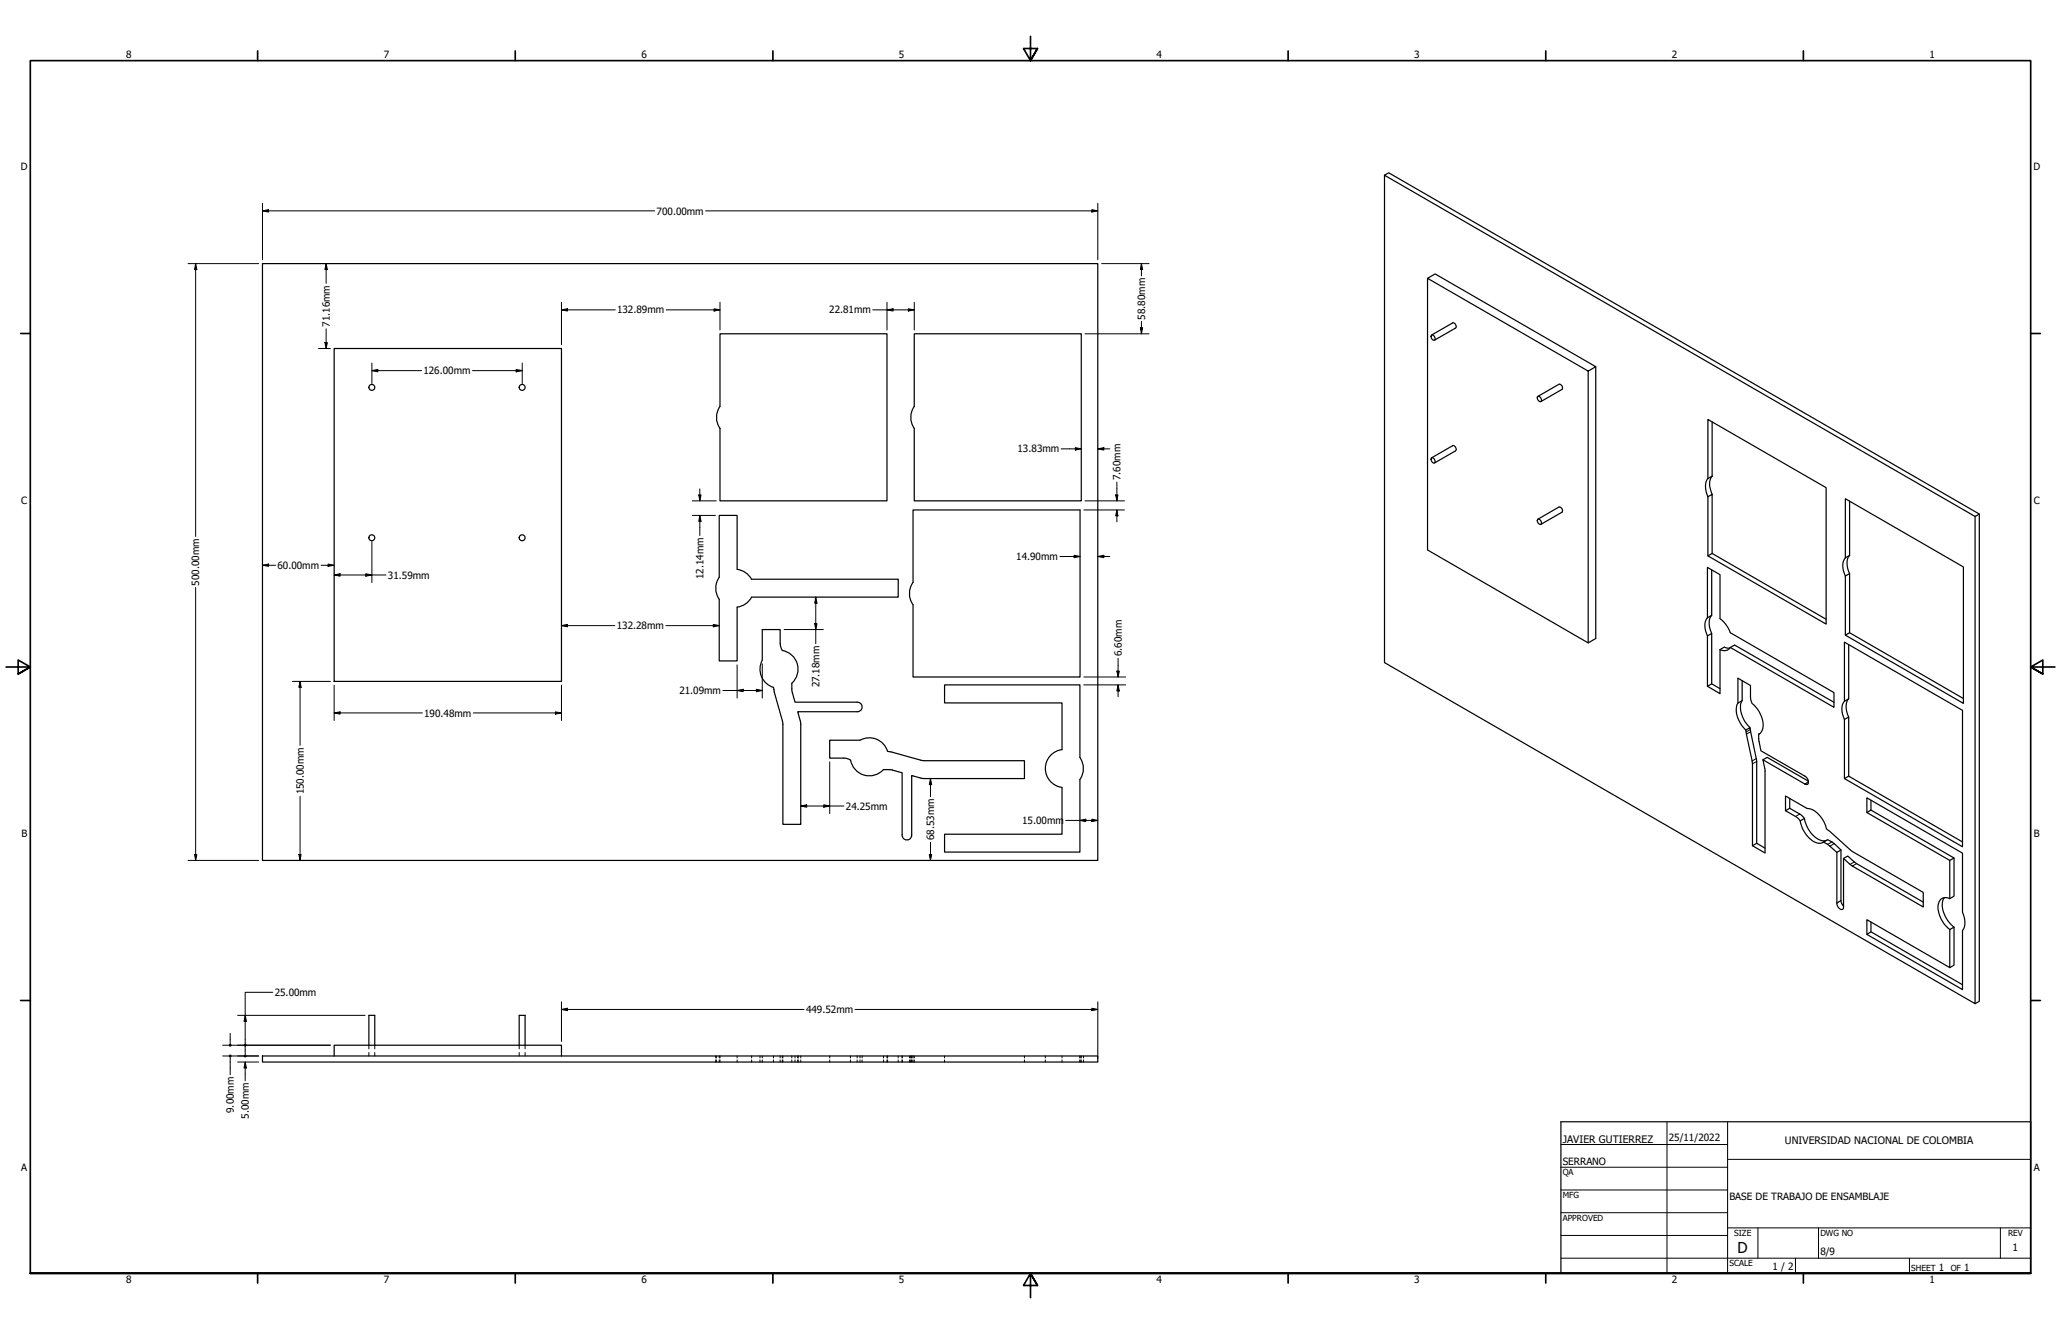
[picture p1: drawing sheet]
<svg xmlns="http://www.w3.org/2000/svg" width="864mm" height="559mm" viewBox="0 0 864 559" stroke-linecap="round" stroke-linejoin="round" font-family="sans-serif">
<!-- layer: Visible (ANSI) -->
<g fill="none" stroke="#000" stroke-width=".51">
<path d="M580.1 73.4l247.5 142.9v204.1l-247.5-142.8zM580.1 73.4l1.8-1 247.5 142.9-1.8 1M110 110.4h350v250h-350zM598.2 116.6l3.1-1.9 67.4 38.9-3.2 1.8zM598.2 116.6v113.8l67.3 38.9M301.7 139.8h70v70h-70v-30.3a8.1 8.1 0 0 1 0-9.3zM383.1 139.8h70v70h-70v-30.3a8.1 8.1 0 0 1 0-9.3zM140 146h95.3v139.4h-95.3zM599.9 140.3a1.29 1.29 0 0 1 1.2 .8 1.29 1.29 0 0 1-.3 1.5l-.9-.8-.3-.9zM599.9 140.3l8.8-5a1.43 1.43 0 0 1 1.2 2.1l-8.8 5.1M668.7 153.6v113.9l-3.2 1.8v-113.9M644.2 166.2a1.28 1.28 0 0 1 1.5 .5 1.28 1.28 0 0 1 0 1.5l-.7-.1-.6-.6z"/>
<path d="M644.4 166.1l8.8-5.1a1.43 1.43 0 0 1 1.3 2.1l-8.8 5.1M717.4 176.7v22.8M599.9 191.8a1.29 1.29 0 0 1 1.2 .8 1.29 1.29 0 0 1-.3 1.4l-.9-.8-.3-.9zM599.9 191.8l8.8-5.1a1.43 1.43 0 0 1 1.2 2.1l-8.8 5.1M717.4 199.5a7.1 7.1 0 0 0 0 7.6M717.4 199.5l-1.8 1M382.6 213.6h70v70h-70v-30.3a7.9 7.9 0 0 1 0-9.3zM644.4 217.5a1.43 1.43 0 0 1 1.3 2.1 1.43 1.43 0 0 1-1.3-2.1zM644.4 217.5l8.8-5.1a1.43 1.43 0 0 1 1.3 2.2l-8.8 5M715.6 200.5v-24.8l49.6 28.6v57.1l-49.6-28.5v-24.8M715.6 200.5a7.5 7.5 0 0 0 0 7.6M715.6 208.1l1.8-1v24.7l-1.8 1.1"/>
<path d="M775 209.9v22.8M829.4 215.3v204.1l-1.8 1M308.9 238.4v-22.5h-7.5v25.9a8.1 8.1 0 0 0 0 9.3v25.8h7.5v-22.6M308.9 238.5a8 8 0 0 1 6 4.2M717.2 238.7v19l-1.7 1.1M717.4 231.8l47.8 27.6M773.2 233.7v-24.8l49.5 28.6v57.1l-49.5-28.5v-24.8M773.2 233.7a7.1 7.1 0 0 0 0 7.6M775 232.7a7.1 7.1 0 0 0 0 7.6M775 232.7l-1.8 1M314.9 250.1a8 8 0 0 1-6 4.2M315 242.6h61.4v7.5h-61.4"/>
<path d="M715.5 258.8a7.1 7.1 0 0 0 0 7.6M715.5 258.8v-21.1l5.2 3v18.4l2.2 2.2 2.1 3.7 43.5 25.1v6.2l-43.5-25.1M717.2 257.7a7.1 7.1 0 0 0 0 7.7M773.2 241.3l1.8-1v24.7l-1.8 1.1M319.4 276.4v-12.7h7.5v5.9l.3 1.5a2.26 2.26 0 0 0 2.3 1.9 8 8 0 0 1 2.3 13.2M319.5 276.5a8 8 0 0 0 4.6 11.5l.4 1.9M715.5 266.4v21.1l5.2 3.1v-18.5M715.5 266.4l1.7-1v21l-1.7 1.1M724.9 271.5l-2.4-.4-1.8 1M725 271.2l-1.4 1.2-1.4 .1-1.5-.4M725 271.2l1.8-1 41.7 24M774.6 270v22.7l-1.7 1.1"/>
<path d="M775 265l47.7 27.6M324.4 289.9l3.6 13.1v42.3h7.5v-41.9l-1.2-5.3h24.9M331.8 286.3v2.4M331.8 288.6l1.3 5.5h26.1M359.1 294.1a2 2 0 0 1 2.2 2 2 2 0 0 1-2.2 2M717.2 286.4l3.5 2.1M728.2 294.5v-10.4l5.3 3v4.9a5 5 0 0 0 2.2 4.2 10.6 10.6 0 0 1 2.7 9.8l-.8 1.2-.7 .3M728.2 294.5a9.3 9.3 0 0 0 1.8 9.6l1.5 1.7M730 285.1v8.4l-1.8 1M730 293.5a9.6 9.6 0 0 0 2.5 10.5l.8 .8M772.9 293.8v-24.8l49.4 28.6v57.1l-49.4-28.6v-24.7M772.9 293.8a7.1 7.1 0 0 0 0 7.6"/>
<path d="M774.6 292.7a7.1 7.1 0 0 0 0 7.7M356.4 318.4a8 8 0 0 0 5.6 6.3 8 8 0 0 0 8.2-2.3M372.9 314.9l.9 .2M372.9 314.9l-1-.2a8 8 0 0 0-11.5-4.6h-12.7v7.5h6.4l2.3 .8M373.8 315.1l13.1 3.5h42.4v7.5h-42l-5.3-1.2v24.9a2 2 0 0 1-2 2.1 2 2 0 0 1-2-2.2v-26l-5.4-1.3M452.5 317.3a8 8 0 0 1 0 9.3M452.5 317.2v-30.3h-56.7v7.5h49.2v19.6a8 8 0 0 0-7 7.9 8 8 0 0 0 7 7.9M731.5 305.8l2.8 14.2v34.3l5.3 3v-34.8l-.9-4.2 17.6 10.1M731.5 305.8l1.8-1 2.8 14.2v34.3l-1.8 1M736.9 307.5l.1 2.6 .9 4.4 18.4 10.6a2.45 2.45 0 0 1 1.1 3.4l-1.1-.1M737.4 307.3l-.5 .2M738.7 318.3l1.8-1.1 17.2 10"/>
<path d="M772.9 301.4l1.7-1v24.7l-1.7 1M370.2 322.4h2.4M452.5 326.6v30.3h-56.7v-7.5h49.2v-19.5M749.9 334.5v4.1l-1.7 1M749.9 338.6l4.9 2.8 1.3 1.4M757.8 327.5l-1.5 .9M774.6 325.1l47.7 27.6M784 335.3v4l-1.7 1.1M784 339.3l34.8 20.1-1.8 1M736.1 353.3l3.5 2M756.1 342.8a11 11 0 0 0 7.9 9.4l1.5-.2M756.1 342.8l-1.8 1.1"/>
<path d="M764.1 352.7a5.1 5.1 0 0 1-6.2-1.8l-2.1-2.8-1.3-3.2a3.7 3.7 0 0 0-2.2-2.9l-4.1-2.4v-6.2l9 5.2a9.8 9.8 0 0 1 7.8 7.5l.3 1.1 10.9 9.5 29.7 17.1v6.1l-29.7-17.1-3.7-3.2v20.3a.9 .9 0 0 1-.5 1.1 .9 .9 0 0 1-1.1-.3l-.8-.8-.4-1.6M764.1 352.7a18.2 18.2 0 0 1 5.6 4.4v21.2M764.1 352.7l1.8-1a17.3 17.3 0 0 1 5.5 4.3l-1.7 1.1M771.4 356v21.3l-1.7 1M772.5 359.6l1.8-1 3.6 3.2 28 16.1M818.8 359.4v16l-1.8 1M771.4 377.3l.2 .9 .9 1.3M814.7 376a9 9 0 0 0 1.7 9.9l2.4 2.5M817 376.4v-16l-34.7-20v-6.2l40 23.2v24.7a7.5 7.5 0 0 1 0 7.7v24.7l-40-23.1v-6.1l34.7 20v-15.9M817 376.4a3.3 3.3 0 0 0-3.5 0 3.3 3.3 0 0 0-1.5 3.1 12.6 12.6 0 0 0 5 9.9M784 386.3v4l-1.7 1.1M784 390.3l38.3 22.2"/>
<path d="M817 389.4l1.8-1v15.9l-1.8 1M154.6 437.8v-12.5h2.4v12.5M217.6 437.8v-12.5h2.4v12.5M110 442.3h350v2.6h-350zM140 442.3v-4.5h95.3v4.5"/>
<circle cx="155.8" cy="162.3" r="1.24"/>
<circle cx="218.8" cy="162.3" r="1.24"/>
<circle cx="155.8" cy="225.3" r="1.24"/>
<circle cx="218.8" cy="225.3" r="1.24"/>
</g>
<!-- layer: Oculto (ANSI) -->
<g fill="none" stroke="#000" stroke-width=".42">
<path d="M154.6 437.8v1.6M157 437.8v1.6M217.6 437.8v1.6M220 437.8v1.6M154.6 440.9v1.4M157 440.9v1.4M217.6 440.9v1.4M220 440.9v1.4M299.9 442.3v.9M299.9 444v.9M300.2 442.3v.9M300.2 444v.9"/>
<path d="M301.4 442.3v.9M301.4 444v.9M301.7 442.3v.9M301.7 444v.9M308.9 442.3v.9M308.9 444v.9M315 442.3v.9M315 444v.9M318.5 442.3v.9M318.5 444v.9M319.4 442.3v.9M319.4 444v.9"/>
<path d="M324.1 442.3v.9M324.1 444v.9M326.9 442.3v.9M326.9 444v.9M327.8 442.3v.9M327.8 444v.9M328 442.3v.9M328 444v.9M331.8 442.3v.9M331.8 444v.9M333.1 442.3v.9M333.1 444v.9"/>
<path d="M334.3 442.3v.9M334.3 444v.9M334.5 442.3v.9M334.5 444v.9M335.5 442.3v.9M335.5 444v.9M347.7 442.3v.9M347.7 444v.9M356.4 442.3v.9M356.4 444v.9M359.2 442.3v.9M359.2 444v.9"/>
<path d="M360.4 442.3v.9M360.4 444v.9M361.3 442.3v.9M361.3 444v.9M370.2 442.3v.9M370.2 444v.9M371.7 442.3v.9M371.7 444v.9M371.9 442.3v.9M371.9 444v.9M376.4 442.3v.9M376.4 444v.9"/>
<path d="M378 442.3v.9M378 444v.9M381.1 442.3v.9M381.1 444v.9M381.6 442.3v.9M381.6 444v.9M382 442.3v.9M382 444v.9M382.6 442.3v.9M382.6 444v.9M383.1 442.3v.9M383.1 444v.9"/>
<path d="M395.8 442.3v.9M395.8 444v.9M429.3 442.3v.9M429.3 444v.9M438 442.3v.9M438 444v.9M445 442.3v.9M445 444v.9M452.5 442.3v.9M452.5 444v.9M453.1 442.3v.9M453.1 444v.9"/>
<path d="M454 442.3v.9M454 444v.9"/>
</g>
<!-- layer: Visible fina (ANSI) -->
<path d="M733.4 305.6l-1.8 1M733.6 306.5l-1.8 1M735.9 317.8l-1.7 1M736.1 319l-1.8 1M754.1 341l-1.8 1M767.6 352.7l-1.8 1M768.5 353.4l-1.7 1.1M777 361.1l-1.8 1M777.9 361.8l-1.7 1" fill="none" stroke="#000" stroke-width=".42"/>
<!-- layer: Borde (ANSI) -->
<g fill="none" stroke="#000" stroke-width=".7">
<path d="M431.8 15.2v10.2l-2.9-5.1h5.8l-2.9 5.1 2.9-5.1M107.9 21.3v4.1M215.9 21.3v4.1M323.8 21.3v4.1M539.8 21.3v4.1M647.7 21.3v4.1M755.6 21.3v4.1M8.6 139.7h4.1M850.9 139.7h4.1M2.5 279.4h10.2l-5.1-2.9v5.8l5.1-2.9-5.1 2.9M861.1 279.4h-10.2l5.1-2.9v5.8l-5.1-2.9 5.1 2.9M8.6 419.1h4.1"/>
<path d="M850.9 419.1h4.1M12.7 533.4v-508h838.2v508h-838.2h838.2M107.9 533.4v4.1M215.9 533.4v4.1M323.8 533.4v4.1M434.7 538.5l-2.9-5.1 2.9 5.1h-5.8l2.9-5.1v10.2M539.8 533.4v4.1M647.7 533.4v4.1M755.6 533.4v4.1"/>
</g>
<path d="M654 469.9h196.9v63.5h-196.9z" fill="none" stroke="#000" stroke-width=".51"/>
<g fill="none" stroke="#000" stroke-width=".42">
<path d="M654 479.4h69.9M698.5 469.9v63.5M723.9 469.9v63.5M654 488.9h69.9M654 498.5h69.9M723.9 485.6h127M654 508h69.9M654 517.5h69.9M723.9 514.3h127M736.6 514.3v12.7M762 514.3v12.7M838.2 514.3v12.7"/>
<path d="M654 527h196.9M752.3 527v6.4M800.1 527v6.4"/>
</g>
<!-- layer: Cota (ANSI) -->
<g fill="none" stroke="#000" stroke-width=".42">
<path d="M110 88.3l2.5-.5v1zM110 88.3h164.3M110 85.2v23.6M295.7 88.3h164.3M457.5 87.8l2.5 .5-2.5 .5zM460 85.2v23.6M78.8 110.4h29.6M82 110.4l.5 2.5h-1zM82 110.4v114.3M136.7 110.4l.5 2.5h-1.1zM136.7 110.4v8.3M461.6 110.4h19.9"/>
<path d="M478.3 110.4l.5 2.5h-1zM478.3 110.4v5.2M136.7 137.7v8.3M235.3 129.8l2.4-.5v1zM235.3 126.6v17.8M235.3 129.8h22.5M279.1 129.8h22.6M299.2 129.3l2.5 .5-2.5 .5zM301.7 126.6v11.6M365.7 129.8h17.4M371.7 129.8l2.5-.5v1zM371.7 126.6v11.6"/>
<path d="M380.6 129.3l2.5 .5-2.5 .5zM383.1 126.6v11.6M454.7 139.8h26.8M477.8 137.3h1l-.5 2.5zM478.3 134.6v5.2M133.5 146h4.9M136.1 143.5h1.1l-.5 2.5zM155.8 155.3l2.5-.6v1.1zM155.8 152.1v8.6M155.8 155.3h20.9M198 155.3h20.8M216.3 154.7l2.5 .6-2.5 .5z"/>
<path d="M218.8 152.1v8.6M444.6 188h8.5M450.6 187.5l2.5 .5-2.5 .5zM460 188l2.5-.5v1zM460 188h5M290.1 209.8h10M290.1 215.9h9.7M292.8 207.3h1l-.6 2.5zM293.2 215.9l.6 2.5h-1zM293.2 204.8v5M293.2 215.9v8.4M454.2 213.6h17"/>
<path d="M454.7 209.8h16.5M467.5 207.3h.9l-.4 2.5zM468 213.6l.4 2.5h-.9zM468 201.9v7.9M468 213.6v5M110 236.8l2.5-.5v.9zM110 236.8h5.5M134.6 236.8h5.4M137.5 236.3l2.5 .5-2.5 .4zM155.8 226.9v17.1M444.1 233.1h8.5M450.1 232.6l2.5 .5-2.5 .5z"/>
<path d="M460 233.1l2.5-.5v1zM460 233.1h5M82 246.1v114.3M140 240.9l2.5-.6v1.1zM140 240.9h21.7M153.3 240.3l2.5 .6-2.5 .5zM341.8 250.1l.5 2.6h-.9zM341.8 250.1v19.6M235.3 262.1l2.4-.5v1zM235.3 262.1h22.3M279 262.1h22.4M298.9 261.6l2.5 .5-2.5 .5z"/>
<path d="M308.9 278.5v13.9M319.4 278.1v14.3M328.5 263.7h16.5M341.4 261.2h.9l-.5 2.5zM468.5 275.7v7.9M122.6 285.4h15.8M125.7 285.4l.5 2.5h-1zM125.7 285.4v26.8M140 298.6l2.5-.4v.9zM140 298.6h37M140 287v14.8M198.3 298.6h37"/>
<path d="M232.7 298.2l2.6 .4-2.6 .5zM235.3 287v14.8M302.9 289.2h16.5M308.9 289.2l2.5-.5v1.1zM316.9 288.7l2.5 .5-2.5 .6zM454.1 286.9h17.6M454.2 283.6h17.5M468 281.1h1l-.5 2.5zM468.5 286.9l.5 2.5h-1zM468.5 286.9v5M347.7 319.2v21.6M125.7 333.6v26.8"/>
<path d="M335.5 337.6l2.5-.5v1zM335.5 337.6h18.1M345.2 337.1l2.5 .5-2.5 .5zM389.9 326.1l.5 2.6h-1zM389.9 326.1v7.7M81.5 357.9h1l-.5 2.5zM125.2 357.9h1l-.5 2.5zM389.4 357.9h1l-.5 2.5zM389.9 352.8v7.6M446.5 343.7h13.5M452.5 343.7l2.5-.5v1zM457.5 343.2l2.5 .5-2.5 .5z"/>
<path d="M78.8 360.4h29.6M114.3 415.7h-11.6v21.5M235.3 419.7v16.5M460 419.7v23.5M93.3 437.8h45.1M96.5 432.9v4.3M99.6 425.3h53.4M102.7 425.3l.6 2.6h-1.1zM102.7 437.3v4.4M235.3 422.8l2.4-.5v1.1zM235.3 422.8h101.6M358.3 422.8h101.7"/>
<path d="M457.5 422.3l2.5 .5-2.5 .6zM93.3 442.3h15.1M96.5 443v7.2M99.6 444.9h8.8M102.7 444.9l.6 2.5h-1.1zM102.7 444.9v7.9"/>
</g>
<g fill="#000">
<path d="M110 88.3l2.5-.5v1z" fill-rule="evenodd"/>
<path d="M457.5 87.8l2.5 .5-2.5 .5z" fill-rule="evenodd"/>
<path d="M82 110.4l.5 2.5h-1z" fill-rule="evenodd"/>
<path d="M136.7 110.4l.5 2.5h-1.1z" fill-rule="evenodd"/>
<path d="M478.3 110.4l.5 2.5h-1z" fill-rule="evenodd"/>
<path d="M235.3 129.8l2.4-.5v1z" fill-rule="evenodd"/>
<path d="M299.2 129.3l2.5 .5-2.5 .5z" fill-rule="evenodd"/>
<path d="M371.7 129.8l2.5-.5v1z" fill-rule="evenodd"/>
<path d="M380.6 129.3l2.5 .5-2.5 .5z" fill-rule="evenodd"/>
<path d="M477.8 137.3h1l-.5 2.5z" fill-rule="evenodd"/>
<path d="M136.1 143.5h1.1l-.5 2.5z" fill-rule="evenodd"/>
<path d="M155.8 155.3l2.5-.6v1.1z" fill-rule="evenodd"/>
<path d="M216.3 154.7l2.5 .6-2.5 .5z" fill-rule="evenodd"/>
<path d="M450.6 187.5l2.5 .5-2.5 .5z" fill-rule="evenodd"/>
<path d="M460 188l2.5-.5v1z" fill-rule="evenodd"/>
<path d="M292.8 207.3h1l-.6 2.5z" fill-rule="evenodd"/>
<path d="M293.2 215.9l.6 2.5h-1z" fill-rule="evenodd"/>
<path d="M467.5 207.3h.9l-.4 2.5z" fill-rule="evenodd"/>
<path d="M468 213.6l.4 2.5h-.9z" fill-rule="evenodd"/>
<path d="M110 236.8l2.5-.5v.9z" fill-rule="evenodd"/>
<path d="M137.5 236.3l2.5 .5-2.5 .4z" fill-rule="evenodd"/>
<path d="M450.1 232.6l2.5 .5-2.5 .5z" fill-rule="evenodd"/>
<path d="M460 233.1l2.5-.5v1z" fill-rule="evenodd"/>
<path d="M140 240.9l2.5-.6v1.1z" fill-rule="evenodd"/>
<path d="M153.3 240.3l2.5 .6-2.5 .5z" fill-rule="evenodd"/>
<path d="M341.8 250.1l.5 2.6h-.9z" fill-rule="evenodd"/>
<path d="M235.3 262.1l2.4-.5v1z" fill-rule="evenodd"/>
<path d="M298.9 261.6l2.5 .5-2.5 .5z" fill-rule="evenodd"/>
<path d="M341.4 261.2h.9l-.5 2.5z" fill-rule="evenodd"/>
<path d="M125.7 285.4l.5 2.5h-1z" fill-rule="evenodd"/>
<path d="M140 298.6l2.5-.4v.9z" fill-rule="evenodd"/>
<path d="M232.7 298.2l2.6 .4-2.6 .5z" fill-rule="evenodd"/>
<path d="M308.9 289.2l2.5-.5v1.1z" fill-rule="evenodd"/>
<path d="M316.9 288.7l2.5 .5-2.5 .6z" fill-rule="evenodd"/>
<path d="M468 281.1h1l-.5 2.5z" fill-rule="evenodd"/>
<path d="M468.5 286.9l.5 2.5h-1z" fill-rule="evenodd"/>
<path d="M335.5 337.6l2.5-.5v1z" fill-rule="evenodd"/>
<path d="M345.2 337.1l2.5 .5-2.5 .5z" fill-rule="evenodd"/>
<path d="M389.9 326.1l.5 2.6h-1z" fill-rule="evenodd"/>
<path d="M81.5 357.9h1l-.5 2.5z" fill-rule="evenodd"/>
<path d="M125.2 357.9h1l-.5 2.5z" fill-rule="evenodd"/>
<path d="M389.4 357.9h1l-.5 2.5z" fill-rule="evenodd"/>
<path d="M452.5 343.7l2.5-.5v1z" fill-rule="evenodd"/>
<path d="M457.5 343.2l2.5 .5-2.5 .5z" fill-rule="evenodd"/>
<path d="M102.7 425.3l.6 2.6h-1.1z" fill-rule="evenodd"/>
<path d="M235.3 422.8l2.4-.5v1.1z" fill-rule="evenodd"/>
<path d="M457.5 422.3l2.5 .5-2.5 .6z" fill-rule="evenodd"/>
<path d="M102.7 444.9l.6 2.5h-1.1z" fill-rule="evenodd"/>
<circle cx="96.5" cy="437.8" r=".63"/>
<circle cx="102.7" cy="437.8" r=".63"/>
<circle cx="96.5" cy="442.3" r=".62"/>
<circle cx="102.7" cy="442.3" r=".63"/>
</g>
<text font-size="6.3" x="728.1" y="524.9">D</text>
<g font-size="4.3">
<text x="654.8" y="478.6">JAVIER GUTIERREZ</text>
<text x="747.8" y="479.4">UNIVERSIDAD NACIONAL DE COLOMBIA</text>
<text x="843.3" y="524.2">1</text>
</g>
<g font-size="4.2">
<text x="52.8" y="24.4">8</text>
<text x="160.8" y="24.4">7</text>
<text x="268.7" y="24.4">6</text>
<text x="376.7" y="24.4">5</text>
<text x="484.6" y="24.4">4</text>
<text x="592.6" y="24.4">3</text>
<text x="700.5" y="24.4">2</text>
<text x="808.5" y="24.4">1</text>
<text x="8.8" y="71.4">D</text>
<text x="852" y="71.4">D</text>
<text x="275.1" y="89.9">700.00mm</text>
<text x="258.6" y="131.3">132.89mm</text>
<text x="347.5" y="131.3">22.81mm</text>
<text x="138.2" y="137" transform="rotate(-90 138.2 137)">71.16mm</text>
<text x="479.8" y="133.9" transform="rotate(-90 479.8 133.9)">58.80mm</text>
<text x="177.4" y="156.8">126.00mm</text>
<text x="426.3" y="189.5">13.83mm</text>
<text x="469.5" y="201.1" transform="rotate(-90 469.5 201.1)">7.60mm</text>
<text x="8.9" y="211.1">C</text>
<text x="852.2" y="211.1">C</text>
<text x="116.3" y="238.3">60.00mm</text>
<text x="425.8" y="234.6">14.90mm</text>
<text x="83.5" y="245.3" transform="rotate(-90 83.5 245.3)">500.00mm</text>
<text x="162.6" y="242.4">31.59mm</text>
<text x="294.8" y="242.6" transform="rotate(-90 294.8 242.6)">12.14mm</text>
<text x="258.4" y="263.6">132.28mm</text>
<text x="470" y="275" transform="rotate(-90 470 275)">6.60mm</text>
<text x="343.3" y="288" transform="rotate(-90 343.3 288)">27.18mm</text>
<text x="284.7" y="290.8">21.09mm</text>
<text x="177.7" y="300.2">190.48mm</text>
<text x="127.3" y="332.8" transform="rotate(-90 127.3 332.8)">150.00mm</text>
<text x="354.5" y="339.2">24.25mm</text>
<text x="428.3" y="345.2">15.00mm</text>
<text x="9" y="350.8">B</text>
<text x="391.4" y="352" transform="rotate(-90 391.4 352)">68.53mm</text>
<text x="852.2" y="350.8">B</text>
<text x="115.1" y="417.2">25.00mm</text>
<text x="337.8" y="424.4">449.52mm</text>
<text x="98" y="466.2" transform="rotate(-90 98 466.2)">9.00mm</text>
<text x="104.3" y="468.7" transform="rotate(-90 104.3 468.7)">5.00mm</text>
<text x="699.3" y="478">25/11/2022</text>
<text x="8.9" y="490.5">A</text>
<text x="654.8" y="488.1">SERRANO</text>
<text x="852.2" y="490.5">A</text>
<text x="724.7" y="502.6">BASE DE TRABAJO DE ENSAMBLAJE</text>
<text x="762.8" y="525.7">8/9</text>
<text x="742.8" y="532">1 / 2</text>
<text x="812.4" y="532.6">1</text>
<text x="823" y="532.6">1</text>
<text x="52.8" y="537.5">8</text>
<text x="160.8" y="537.5">7</text>
<text x="268.7" y="537.5">6</text>
<text x="376.7" y="537.5">5</text>
<text x="484.6" y="537.5">4</text>
<text x="592.6" y="537.5">3</text>
<text x="700.5" y="537.5">2</text>
<text x="808.5" y="537.5">1</text>
</g>
<g font-size="3.5">
<text x="654.8" y="492.3">QA</text>
<text x="654.8" y="501.8">MFG</text>
<text x="654.8" y="511.4">APPROVED</text>
<text x="726.7" y="517.7">SIZE</text>
<text x="762.8" y="517.7">DWG NO</text>
<text x="841.4" y="517.7">REV</text>
<text x="724.7" y="530.4">SCALE</text>
<text x="800.9" y="532.6">SHEET</text>
<text x="817.4" y="532.6">OF</text>
</g>
</svg>
